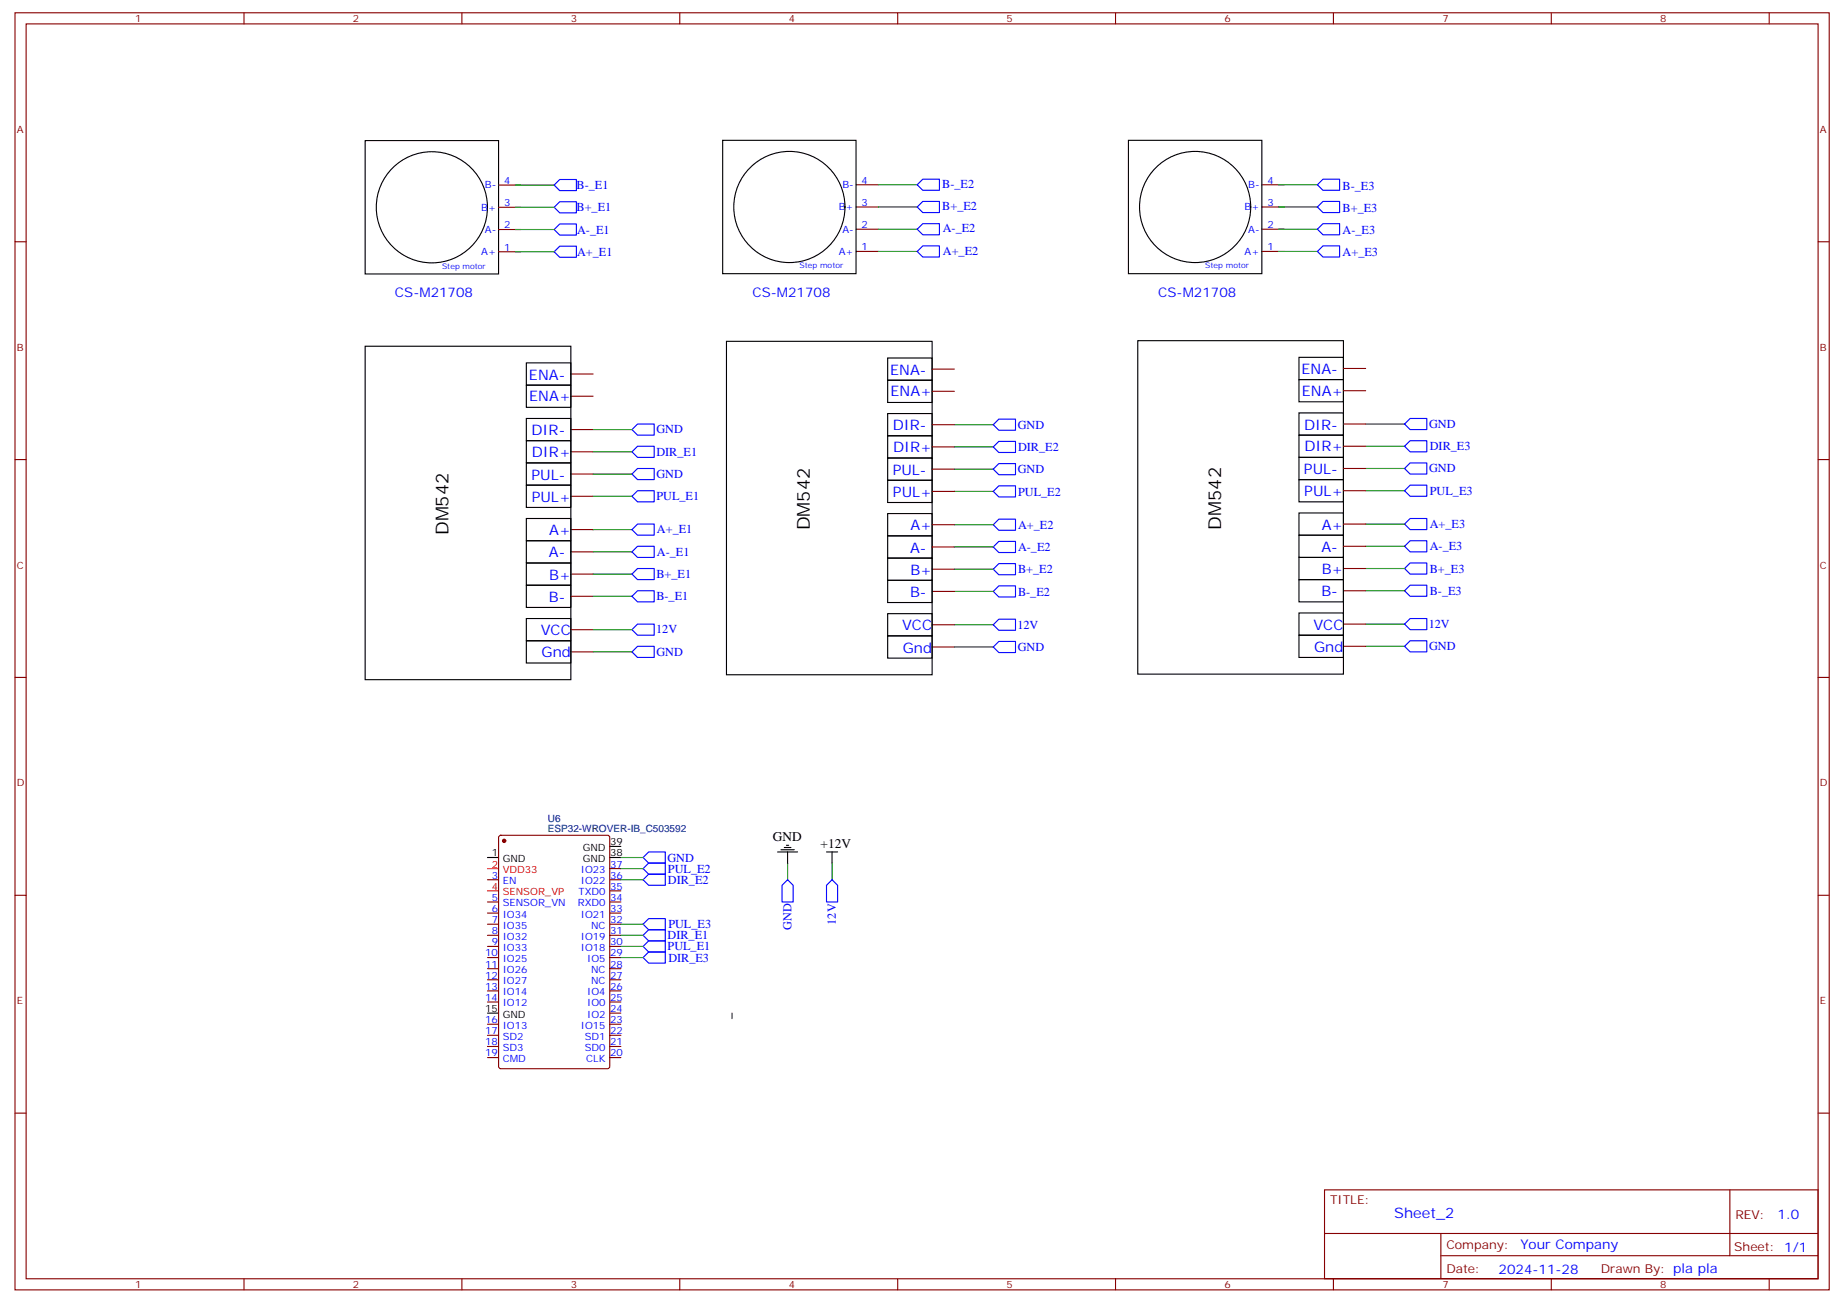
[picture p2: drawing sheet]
<svg xmlns="http://www.w3.org/2000/svg" width="585mm" height="413mm" viewBox="0 0 585 413" stroke-linecap="round" stroke-linejoin="round" font-family="sans-serif">
<g fill="none" stroke="#870000" stroke-width=".35">
<path d="M4.8 4.1h575.7v405.3h-575.7zM8.3 7.6h568.7v398.3h-568.7zM77.4 4.1v3.5M146.6 4.1v3.5M215.7 4.1v3.5M284.9 4.1v3.5M354 4.1v3.5M423.2 4.1v3.5M492.3 4.1v3.5M561.4 4.1v3.5M158.2 58.7h7.1M271.7 58.6h7"/>
<path d="M400.4 58.6h7.1M4.8 76.7h3.5M158.2 79.9h7.1M158.2 72.8h7.1M158.2 65.8h7.1M271.7 65.7h7M271.7 72.8h7M271.7 79.8h7M400.4 65.7h7.1M400.4 72.8h7.1M400.4 79.8h7.1M577 76.7h3.5"/>
<path d="M181.2 118.7h7M295.8 117.2h7.1M426.3 116.9h7.1M181.2 125.8h7M181.2 136.3h7M295.8 134.8h7.1M295.8 124.2h7.1M426.3 134.6h7.1M426.3 124h7.1M4.8 145.9h3.5M181.2 143.4h7M181.2 150.5h7"/>
<path d="M181.2 157.5h7M295.8 156h7.1M295.8 148.9h7.1M295.8 141.8h7.1M426.3 155.8h7.1M426.3 148.7h7.1M426.3 141.6h7.1M577 145.9h3.5M181.2 168.1h7M181.2 175.2h7M295.8 173.6h7.1M295.8 166.5h7.1"/>
<path d="M426.3 173.4h7.1M426.3 166.3h7.1M181.2 199.8h7M181.2 189.3h7M181.2 182.2h7M295.8 180.7h7.1M295.8 187.7h7.1M295.8 198.3h7.1M426.3 180.4h7.1M426.3 187.5h7.1M426.3 198.1h7.1M4.8 215h3.5"/>
<path d="M181.2 206.9h7M295.8 205.3h7.1M426.3 205.1h7.1M577 215h3.5M154.7 279.2h3.5M158.5 265.3l.4-.2h33.9l.6 .4 .1 73-.5 .6-34.1 .1-.6-.5-.1-72.9zM193.5 275.7h3.5M193.5 279.2h3.5M4.8 284.2h3.5M154.7 286.3h3.5M154.7 289.8h3.5M154.7 293.3h3.5"/>
<path d="M154.7 296.9h3.5M193.5 282.8h3.5M193.5 286.3h3.5M193.5 289.8h3.5M193.5 293.3h3.5M193.5 296.9h3.5M577 284.2h3.5M154.7 300.4h3.5M154.7 303.9h3.5M154.7 307.4h3.5M154.7 311h3.5M154.7 314.5h3.5"/>
<path d="M154.7 318h3.5M193.5 300.4h3.5M193.5 303.9h3.5M193.5 307.4h3.5M193.5 311h3.5M193.5 314.5h3.5M193.5 318h3.5M154.7 325.1h3.5M154.7 328.6h3.5M154.7 332.1h3.5M154.7 335.7h3.5M193.5 321.6h3.5"/>
<path d="M193.5 325.1h3.5M193.5 328.6h3.5M193.5 332.1h3.5M193.5 335.7h3.5M4.8 353.3h3.5M577 353.3h3.5M420.3 377.6h156.7v28.3h-156.7zM549 377.7v20.9M420.4 391.5h156.4M457.2 398.6h119.6M457.2 391.5v14.1M77.4 405.9v3.5"/>
<path d="M146.6 405.9v3.5M215.7 405.9v3.5M284.9 405.9v3.5M354 405.9v3.5M423.2 405.9v3.5M492.3 405.9v3.5M561.4 405.9v3.5"/>
</g>
<g fill="none" stroke="#000" stroke-width=".35">
<path d="M115.9 44.6h42.3v42.4h-42.3zM229.3 44.5h42.4v42.4h-42.4zM358.1 44.5h42.3v42.4h-42.3zM115.9 109.9h65.3v105.8h-65.3zM167 115.2h14.2v7h-14.2zM230.5 108.3h65.3v105.9h-65.3zM281.7 113.6h14.1v7.1h-14.1zM361.1 108.1h65.2v105.9h-65.2zM412.2 113.4h14.1v7.1h-14.1zM167 139.9h14.2v7h-14.2zM167 122.2h14.2v7.1h-14.2zM167 132.8h14.2v7.1h-14.2z"/>
<path d="M281.7 131.3h14.1v7h-14.1zM281.7 120.7h14.1v7h-14.1zM281.7 138.3h14.1v7.1h-14.1zM412.2 131.1h14.1v7h-14.1zM412.2 120.5h14.1v7h-14.1zM412.2 138.1h14.1v7.1h-14.1zM167 146.9h14.2v7.1h-14.2zM167 154h14.2v7h-14.2zM281.7 152.4h14.1v7.1h-14.1zM281.7 145.4h14.1v7h-14.1zM412.2 152.2h14.1v7.1h-14.1zM412.2 145.2h14.1v7h-14.1z"/>
<path d="M167 178.7h14.2v7h-14.2zM167 164.6h14.2v7h-14.2zM167 171.6h14.2v7.1h-14.2zM281.7 170.1h14.1v7h-14.1zM281.7 163h14.1v7.1h-14.1zM281.7 177.1h14.1v7.1h-14.1zM412.2 169.9h14.1v7h-14.1zM412.2 162.8h14.1v7.1h-14.1zM412.2 176.9h14.1v7.1h-14.1zM167 196.3h14.2v7.1h-14.2zM167 185.7h14.2v7.1h-14.2zM281.7 184.2h14.1v7h-14.1z"/>
<path d="M281.7 194.8h14.1v7h-14.1zM412.2 184h14.1v7h-14.1zM412.2 194.6h14.1v7h-14.1zM167 203.4h14.2v7h-14.2zM281.7 201.8h14.1v7.1h-14.1zM412.2 201.6h14.1v7.1h-14.1zM154.7 272.2h3.5M193.5 268.6h3.5M193.5 272.2h3.5M246.8 270.4h6.3M247.8 269.7h4.3M248.9 269h2.1"/>
<path d="M249.6 268.3h.7M249.9 270.4v3.5M262.3 270.4h3.5M264.1 270.4v3.5M154.7 321.6h3.5"/>
<circle cx="137.1" cy="65.8" r="17.6"/>
<circle cx="250.5" cy="65.7" r="17.6"/>
<circle cx="379.3" cy="65.7" r="17.6"/>
</g>
<g fill="none" stroke="#008700" stroke-width=".35">
<path d="M163.5 58.7h12.4M278.7 58.6h12.4M405.7 58.6h12.4M163.5 79.9h12.4M163.5 65.8h12.4M163.5 72.8h12.4M278.7 72.8h12.4M278.7 65.7h12.4M278.7 79.8h12.4M405.7 72.8h12.4M405.7 65.7h12.4M405.7 79.8h12.4"/>
<path d="M188.2 136.3h12.4M302.9 134.8h12.3M433.4 134.6h12.3M188.2 150.5h12.4M188.2 143.4h12.4M188.2 157.5h12.4M302.9 156h12.3M302.9 141.8h12.3M302.9 148.9h12.3M433.4 155.8h12.3M433.4 141.6h12.3M433.4 148.7h12.3"/>
<path d="M188.2 175.2h12.4M188.2 168.1h12.4M302.9 166.5h12.3M302.9 173.6h12.3M433.4 166.3h12.3M433.4 173.4h12.3M188.2 189.3h12.4M188.2 182.2h12.4M188.2 199.8h12.4M302.9 198.3h12.3M302.9 180.7h12.3M302.9 187.7h12.3"/>
<path d="M433.4 198.1h12.3M433.4 180.4h12.3M433.4 187.5h12.3M188.2 206.9h12.4M302.9 205.3h12.3M433.4 205.1h12.3M197 272.2h7.1M197 279.2h7.1M197 275.7h7.1M249.9 273.9v5.3M264.1 273.9v5.3M197 296.9h7.1"/>
<path d="M197 293.3h7.1M197 300.4h7.1M197 303.9h7.1M232.3 321.6v1.7"/>
</g>
<g fill="none" stroke="#00f" stroke-width=".35">
<path d="M175.9 58.7l1.7-1.7h5.3v3.5h-5.3zM291.1 58.6l1.7-1.7h5.3v3.5h-5.3zM419.8 56.9h5.3v3.5h-5.3l-1.7-1.8zM175.9 65.8l1.7-1.8h5.3v3.6h-5.3zM177.6 78.1h5.3v3.6h-5.3l-1.7-1.8zM177.6 71.1h5.3v3.5h-5.3l-1.7-1.8zM291.1 65.7l1.7-1.8h5.3v3.6h-5.3zM292.8 71h5.3v3.5h-5.3l-1.7-1.7zM292.8 78h5.3v3.6h-5.3l-1.7-1.8zM419.8 71h5.3v3.5h-5.3l-1.7-1.7zM419.8 63.9h5.3v3.6h-5.3l-1.7-1.8zM419.8 78h5.3v3.6h-5.3l-1.7-1.8z"/>
<path d="M200.6 136.3l1.7-1.7h5.3v3.5h-5.3zM315.2 134.8l1.8-1.8h5.3v3.6h-5.3zM445.7 134.6l1.8-1.8h5.3v3.5h-5.3zM200.6 150.5l1.7-1.8h5.3v3.5h-5.3zM200.6 143.4l1.7-1.8h5.3v3.6h-5.3zM200.6 157.5l1.7-1.7h5.3v3.5h-5.3zM315.2 156l1.8-1.8h5.3v3.5h-5.3zM315.2 141.8l1.8-1.7h5.3v3.5h-5.3zM315.2 148.9l1.8-1.8h5.3v3.6h-5.3zM445.7 155.8l1.8-1.8h5.3v3.5h-5.3zM445.7 141.6l1.8-1.7h5.3v3.5h-5.3zM445.7 148.7l1.8-1.8h5.3v3.6h-5.3z"/>
<path d="M200.6 175.2l1.7-1.8h5.3v3.5h-5.3zM200.6 168.1l1.7-1.8h5.3v3.6h-5.3zM315.2 166.5l1.8-1.7h5.3v3.5h-5.3zM315.2 173.6l1.8-1.8h5.3v3.6h-5.3zM445.7 166.3l1.8-1.7h5.3v3.5h-5.3zM445.7 173.4l1.8-1.8h5.3v3.6h-5.3zM200.6 189.3l1.7-1.8h5.3v3.5h-5.3zM200.6 182.2l1.7-1.8h5.3v3.6h-5.3zM200.6 199.8l1.7-1.7h5.3v3.5h-5.3zM315.2 198.3l1.8-1.8h5.3v3.6h-5.3zM315.2 180.7l1.8-1.8h5.3v3.5h-5.3zM315.2 187.7l1.8-1.8h5.3v3.6h-5.3z"/>
<path d="M445.7 198.1l1.8-1.8h5.3v3.5h-5.3zM445.7 180.4l1.8-1.7h5.3v3.5h-5.3zM445.7 187.5l1.8-1.8h5.3v3.6h-5.3zM200.6 206.9l1.7-1.8h5.3v3.6h-5.3zM315.2 205.3l1.8-1.7h5.3v3.5h-5.3zM445.7 205.1l1.8-1.7h5.3v3.5h-5.3zM204.1 272.2l1.7-1.8h5.3v3.5h-5.3zM204.1 275.7l1.7-1.8h5.3v3.6h-5.3zM204.1 279.2l1.7-1.7h5.3v3.5h-5.3zM249.9 279.2l1.8 1.8v5.3h-3.5v-5.3zM264.1 279.2l1.7 1.8v5.3h-3.5v-5.3zM204.1 296.9l1.7-1.8h5.3v3.5h-5.3z"/>
<path d="M205.8 291.6h5.3v3.5h-5.3l-1.7-1.8zM204.1 300.4l1.7-1.8h5.3v3.6h-5.3zM204.1 303.9l1.7-1.7h5.3v3.5h-5.3z"/>
</g>
<path d="M154.7 275.7h3.5M154.7 282.8h3.5" fill="none" stroke="#f00" stroke-width=".35"/>
<circle cx="160" cy="266.9" r=".53" fill="#870000" stroke="#870000" stroke-width=".35"/>
<g font-size="5.6">
<text x="142.3" y="169.9" transform="rotate(-90 142.3 169.9)">DM542</text>
<text x="257" y="168.3" transform="rotate(-90 257 168.3)">DM542</text>
<text x="387.5" y="168.1" transform="rotate(-90 387.5 168.1)">DM542</text>
</g>
<g font-size="4.6" fill="#00f">
<text x="282.5" y="118.9">ENA-</text>
<text x="413" y="118.7">ENA-</text>
<text x="167.8" y="120.5">ENA-</text>
<text x="282.6" y="125.8">ENA+</text>
<text x="413.1" y="125.6">ENA+</text>
<text x="167.9" y="127.3">ENA+</text>
<text x="283.3" y="136.6">DIR-</text>
<text x="413.8" y="136.3">DIR-</text>
<text x="168.7" y="138.1">DIR-</text>
<text x="283.4" y="143.4">DIR+</text>
<text x="413.9" y="143.2">DIR+</text>
<text x="168.8" y="145">DIR+</text>
<text x="168.6" y="152.2">PUL-</text>
<text x="283.3" y="150.7">PUL-</text>
<text x="413.8" y="150.5">PUL-</text>
<text x="168.7" y="159.3">PUL+</text>
<text x="283.4" y="157.7">PUL+</text>
<text x="413.9" y="157.5">PUL+</text>
<text x="174.3" y="169.9">A+</text>
<text x="288.9" y="168.3">A+</text>
<text x="419.4" y="168.1">A+</text>
<text x="174.2" y="176.9">A-</text>
<text x="288.8" y="175.4">A-</text>
<text x="419.4" y="175.2">A-</text>
<text x="174.3" y="184">B+</text>
<text x="288.9" y="182.4">B+</text>
<text x="419.4" y="182.2">B+</text>
<text x="174.2" y="191">B-</text>
<text x="288.8" y="189.5">B-</text>
<text x="419.3" y="189.3">B-</text>
<text x="171.6" y="201.6">VCC</text>
<text x="286.3" y="200.1">VCC</text>
<text x="416.8" y="199.8">VCC</text>
<text x="171.8" y="208.7">Gnd</text>
<text x="286.5" y="207.1">Gnd</text>
<text x="417" y="206.9">Gnd</text>
<text x="442.4" y="386.7">Sheet_2</text>
</g>
<g font-size="4.2" fill="#00f">
<text x="125.3" y="94.2">CS-M21708</text>
<text x="238.8" y="94.1">CS-M21708</text>
<text x="367.6" y="94.1">CS-M21708</text>
<text x="564.1" y="386.9">1.0</text>
<text x="482.5" y="396.5">Your Company</text>
<text x="475.6" y="404.3">2024-11-28</text>
</g>
<g font-size="4.2">
<text x="245.3" y="267.1">GND</text>
<text x="260.4" y="269.2">+12V</text>
</g>
<g font-size="3.9" fill="#00f">
<text x="299" y="59.6">B-_E2</text>
<text x="183" y="60">B-_E1</text>
<text x="426.1" y="60.2">B-_E3</text>
<text x="183" y="67.1">B+_E1</text>
<text x="299" y="66.7">B+_E2</text>
<text x="426.1" y="67.2">B+_E3</text>
<text x="183.1" y="74.1">A-_E1</text>
<text x="299.2" y="73.8">A-_E2</text>
<text x="426.1" y="74.3">A-_E3</text>
<text x="183.1" y="81.2">A+_E1</text>
<text x="299.2" y="80.8">A+_E2</text>
<text x="426.1" y="81.3">A+_E3</text>
<text x="208.3" y="137.6">GND</text>
<text x="323" y="136">GND</text>
<text x="453.5" y="135.8">GND</text>
<text x="323.1" y="143.2">DIR_E2</text>
<text x="453.7" y="143">DIR_E3</text>
<text x="208.3" y="144.6">DIR_E1</text>
<text x="453.5" y="149.9">GND</text>
<text x="208.3" y="151.7">GND</text>
<text x="323" y="150.1">GND</text>
<text x="208.3" y="158.7">PUL_E1</text>
<text x="323.1" y="157.3">PUL_E2</text>
<text x="453.7" y="157.1">PUL_E3</text>
<text x="323.1" y="167.9">A+_E2</text>
<text x="453.7" y="167.6">A+_E3</text>
<text x="208.5" y="169.3">A+_E1</text>
<text x="208.5" y="176.4">A-_E1</text>
<text x="323.1" y="174.9">A-_E2</text>
<text x="453.7" y="174.7">A-_E3</text>
<text x="208.3" y="183.4">B+_E1</text>
<text x="323.1" y="182">B+_E2</text>
<text x="453.7" y="181.8">B+_E3</text>
<text x="208.3" y="190.5">B-_E1</text>
<text x="323.1" y="189">B-_E2</text>
<text x="453.7" y="188.8">B-_E3</text>
<text x="208.2" y="201">12V</text>
<text x="322.9" y="199.5">12V</text>
<text x="453.4" y="199.3">12V</text>
<text x="208.3" y="208.1">GND</text>
<text x="323" y="206.6">GND</text>
<text x="453.5" y="206.4">GND</text>
<text x="211.8" y="273.5">GND</text>
<text x="212" y="280.5">DIR_E2</text>
<text x="212" y="277">PUL_E2</text>
<text x="265.3" y="293.5" transform="rotate(-90 265.3 293.5)">12V</text>
<text x="211.8" y="298.1">DIR_E1</text>
<text x="212.1" y="294.6">PUL_E3</text>
<text x="251.2" y="295.1" transform="rotate(-90 251.2 295.1)">GND</text>
<text x="211.8" y="301.6">PUL_E1</text>
<text x="212.1" y="305.2">DIR_E3</text>
</g>
<g font-size="3.9" fill="#800">
<text x="422.1" y="382.2">TITLE:</text>
<text x="550.7" y="386.9">REV:</text>
<text x="459" y="396.4">Company:</text>
<text x="550.4" y="397.1">Sheet: 1/1</text>
<text x="459" y="404.1">Date:</text>
<text x="508" y="404.2">Drawn By: pla pla</text>
</g>
<g font-size="3.2" fill="#800">
<text x="42.9" y="7.1">1</text>
<text x="112" y="7.1">2</text>
<text x="181.2" y="7.1">3</text>
<text x="250.3" y="7.1">4</text>
<text x="319.4" y="7.1">5</text>
<text x="388.6" y="7.1">6</text>
<text x="457.7" y="7.1">7</text>
<text x="526.9" y="7.1">8</text>
<text x="5.3" y="42.2">A</text>
<text x="577.5" y="42.2">A</text>
<text x="5.3" y="111.3">B</text>
<text x="577.5" y="111.3">B</text>
<text x="5.3" y="180.4">C</text>
<text x="577.5" y="180.4">C</text>
<text x="5.3" y="249.6">D</text>
<text x="577.5" y="249.6">D</text>
<text x="5.3" y="318.7">E</text>
<text x="577.5" y="318.7">E</text>
<text x="42.9" y="408.9">1</text>
<text x="112" y="408.9">2</text>
<text x="181.2" y="408.9">3</text>
<text x="250.3" y="408.9">4</text>
<text x="319.4" y="408.9">5</text>
<text x="388.6" y="408.9">6</text>
<text x="457.7" y="408.9">7</text>
<text x="526.9" y="408.9">8</text>
</g>
<g font-size="3.2" fill="#00f">
<text x="153.9" y="59.8">B-</text>
<text x="160" y="58.4">4</text>
<text x="267.3" y="59.7">B-</text>
<text x="273.4" y="58.3">4</text>
<text x="396.1" y="59.7">B-</text>
<text x="402.2" y="58.3">4</text>
<text x="160" y="65.4">3</text>
<text x="273.4" y="65.3">3</text>
<text x="402.2" y="65.3">3</text>
<text x="152.7" y="66.9">B+</text>
<text x="266.2" y="66.8">B+</text>
<text x="395" y="66.8">B+</text>
<text x="153.9" y="73.9">A-</text>
<text x="160" y="72.5">2</text>
<text x="267.4" y="73.8">A-</text>
<text x="273.4" y="72.4">2</text>
<text x="396.1" y="73.8">A-</text>
<text x="402.2" y="72.4">2</text>
<text x="152.7" y="81">A+</text>
<text x="160" y="79.6">1</text>
<text x="266.2" y="80.9">A+</text>
<text x="273.4" y="79.5">1</text>
<text x="395" y="80.9">A+</text>
<text x="402.2" y="79.5">1</text>
<text x="193.7" y="275.3">37</text>
<text x="156" y="278.9">3</text>
<text x="159.5" y="280.6">EN</text>
<text x="184.3" y="277.1">IO23</text>
<text x="184.3" y="280.6">IO22</text>
<text x="193.7" y="278.9">36</text>
<text x="156" y="285.9">5</text>
<text x="159.5" y="287.7">SENSOR_VN</text>
<text x="183.3" y="287.7">RXD0</text>
<text x="183.6" y="284.2">TXD0</text>
<text x="193.7" y="282.4">35</text>
<text x="193.7" y="285.9">34</text>
<text x="156" y="293">7</text>
<text x="156" y="289.5">6</text>
<text x="159.5" y="291.2">IO34</text>
<text x="184.3" y="291.2">IO21</text>
<text x="193.7" y="289.5">33</text>
<text x="193.7" y="293">32</text>
<text x="156" y="296.5">8</text>
<text x="159.5" y="298.3">IO32</text>
<text x="159.5" y="294.7">IO35</text>
<text x="184.3" y="298.3">IO19</text>
<text x="187.6" y="294.7">NC</text>
<text x="193.7" y="296.5">31</text>
<text x="154" y="303.6">10</text>
<text x="156" y="300">9</text>
<text x="159.5" y="305.3">IO25</text>
<text x="159.5" y="301.8">IO33</text>
<text x="184.3" y="301.8">IO18</text>
<text x="186.3" y="305.3">IO5</text>
<text x="193.7" y="300">30</text>
<text x="193.7" y="303.6">29</text>
<text x="154" y="310.6">12</text>
<text x="154" y="307.1">11</text>
<text x="159.5" y="308.9">IO26</text>
<text x="187.6" y="308.9">NC</text>
<text x="193.7" y="307.1">28</text>
<text x="193.7" y="310.6">27</text>
<text x="154" y="317.7">14</text>
<text x="154" y="314.1">13</text>
<text x="159.5" y="315.9">IO14</text>
<text x="159.5" y="312.4">IO27</text>
<text x="186.3" y="315.9">IO4</text>
<text x="187.6" y="312.4">NC</text>
<text x="193.7" y="314.1">26</text>
<text x="193.7" y="317.7">25</text>
<text x="159.5" y="319.4">IO12</text>
<text x="186.3" y="319.4">IO0</text>
<text x="186.3" y="323">IO2</text>
<text x="193.7" y="321.2">24</text>
<text x="154" y="328.3">17</text>
<text x="154" y="324.7">16</text>
<text x="159.5" y="326.5">IO13</text>
<text x="184.3" y="326.5">IO15</text>
<text x="193.7" y="324.7">23</text>
<text x="193.7" y="328.3">22</text>
<text x="154" y="335.3">19</text>
<text x="154" y="331.8">18</text>
<text x="159.5" y="333.6">SD3</text>
<text x="159.5" y="330">SD2</text>
<text x="185.6" y="330">SD1</text>
<text x="185.6" y="333.6">SD0</text>
<text x="193.7" y="331.8">21</text>
<text x="193.7" y="335.3">20</text>
<text x="159.5" y="337.1">CMD</text>
<text x="186" y="337.1">CLK</text>
</g>
<g font-size="3.2" fill="#000080">
<text x="173.9" y="263.9">ESP32-WROVER-IB_C503592</text>
<text x="173.9" y="261">U6</text>
</g>
<g font-size="3.2">
<text x="193.7" y="268.3">39</text>
<text x="156" y="271.8">1</text>
<text x="159.5" y="273.6">GND</text>
<text x="184.9" y="270.1">GND</text>
<text x="184.9" y="273.6">GND</text>
<text x="193.7" y="271.8">38</text>
<text x="154" y="321.2">15</text>
<text x="159.5" y="323">GND</text>
</g>
<g font-size="3.2" fill="#f00">
<text x="156" y="275.3">2</text>
<text x="159.5" y="277.1">VDD33</text>
<text x="156" y="282.4">4</text>
<text x="159.5" y="284.2">SENSOR_VP</text>
</g>
<g font-size="2.5" fill="#00f">
<text x="140.3" y="85.3">Step motor</text>
<text x="253.7" y="85.2">Step motor</text>
<text x="382.5" y="85.2">Step motor</text>
</g>
</svg>
